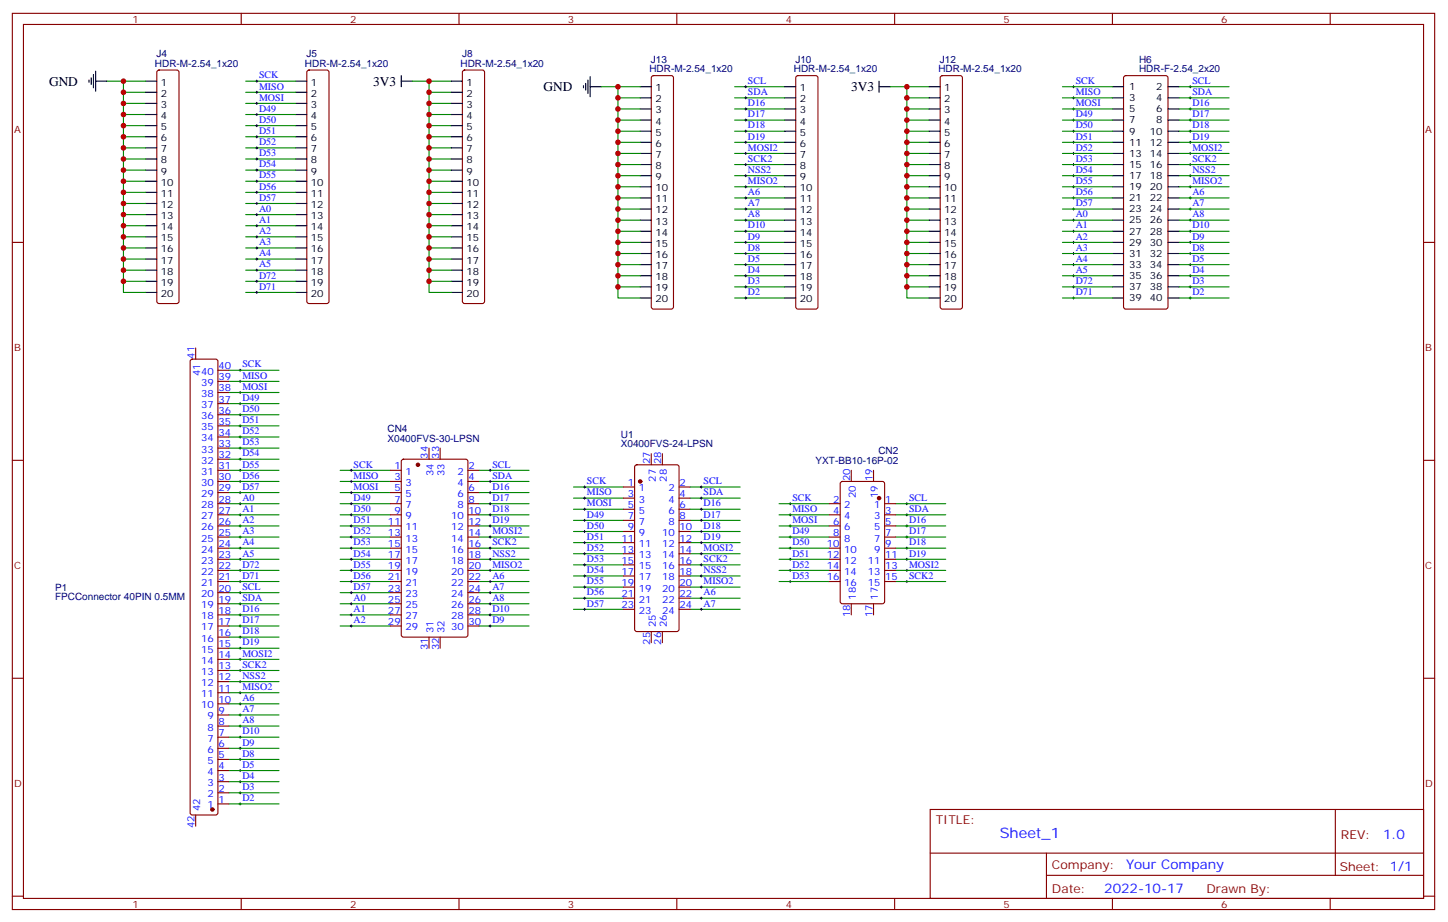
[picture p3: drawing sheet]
<svg xmlns="http://www.w3.org/2000/svg" width="460mm" height="293mm" viewBox="0 0 460 293" stroke-linecap="round" stroke-linejoin="round" font-family="sans-serif">
<g fill="none" stroke="#870000" stroke-width=".35">
<path d="M3.9 4.2h451.6v284.4h-451.6zM7.4 7.8h444.5v277.2h-444.5zM76.6 4.2v3.6M145.7 4.2v3.6M214.9 4.2v3.6M284 4.2v3.6M353.2 4.2v3.6M422.3 4.2v3.6M50 22.4l.5-.2h5.6l.5 .2 .2 .5v72.7l-.2 .5-.5 .2h-5.6l-.5-.2-.2-.5v-72.7zM97.6 22.4l.5-.2h5.7l.5 .2 .2 .5v72.7l-.3 .5-.4 .2h-5.7l-.5-.2-.2-.5v-72.7zM147 22.4l.5-.2h5.6l.5 .2 .2 .5v72.7l-.2 .5-.5 .2h-5.6l-.5-.2-.2-.5v-72.7zM207 24.2l.5-.2h5.6l.5 .2 .2 .5v72.7l-.2 .5-.5 .2h-5.6l-.5-.3-.2-.4v-72.7z"/>
<path d="M252.9 24.2l.4-.2h5.7l.5 .2 .2 .5v72.7l-.3 .5-.4 .2h-5.7l-.5-.3-.2-.4v-72.7zM298.7 24.2l.5-.2h5.6l.5 .2 .2 .5v72.7l-.2 .5-.5 .2h-5.6l-.5-.3-.2-.4v-72.7zM356.9 24.2l.5-.2h12.7l.5 .2 .2 .5v72.7l-.2 .5-.5 .2h-12.7l-.5-.3-.2-.4v-72.7zM3.9 76.9h3.5M451.9 76.9h3.6M60.6 114.2l.5-.3h7.4l.5 .3 .2 .5v143.2l-.3 .5-.4 .2h-7.4l-.5-.2-.2-.5v-143.2zM62.1 110.4v3.5M69.2 117.5h3.5M69.2 138.6h3.5M69.2 135.1h3.5M69.2 131.6h3.5M69.2 128.1h3.5"/>
<path d="M69.2 124.5h3.5M69.2 121h3.5M3.9 146h3.5M69.2 159.8h3.5M69.2 156.3h3.5M69.2 152.8h3.5M69.2 149.2h3.5M69.2 145.7h3.5M69.2 142.2h3.5M123.9 159.8h3.5M123.9 156.3h3.5M123.9 152.8h3.5"/>
<path d="M123.9 149.2h3.5M127.6 145.9l.5-.2h19.7l.7 .4 .1 55.3-.5 .7h-20l-.7-.4v-55.3zM136.2 142.2v3.5M139.7 142.2v3.5M148.6 159.8h3.5M148.6 156.3h3.5M148.6 152.8h3.5M148.6 149.2h3.5M197.9 154.5h3.6M197.9 158h3.6M201.7 147.7l.5-.2h12.7l.6 .4 .1 51.8-.5 .6-12.9 .1-.7-.5v-51.7zM206.8 143.9v3.6"/>
<path d="M210.3 143.9v3.6M215.6 154.5h3.5M215.6 158h3.5M263.2 159.8h3.5M267 153l.4-.2h12.7l.7 .4v37.7l-.4 .6-13 .1-.6-.5-.1-37.6zM270.3 149.2v3.6M277.3 149.2v3.6M280.8 159.8h3.6M451.9 146h3.6M69.2 163.3h3.5M69.2 166.9h3.5M69.2 170.4h3.5"/>
<path d="M69.2 173.9h3.5M69.2 177.4h3.5M123.9 163.3h3.5M123.9 166.9h3.5M123.9 170.4h3.5M123.9 173.9h3.5M123.9 177.4h3.5M148.6 163.3h3.5M148.6 166.9h3.5M148.6 170.4h3.5M148.6 173.9h3.5M148.6 177.4h3.5"/>
<path d="M197.9 161.6h3.6M197.9 165.1h3.6M197.9 168.6h3.6M197.9 172.2h3.6M197.9 175.7h3.6M197.9 179.2h3.6M215.6 161.6h3.5M215.6 165.1h3.5M215.6 168.6h3.5M215.6 172.2h3.5M215.6 175.7h3.5M215.6 179.2h3.5"/>
<path d="M263.2 163.3h3.5M263.2 166.9h3.5M263.2 170.4h3.5M263.2 173.9h3.5M263.2 177.4h3.5M280.8 163.3h3.6M280.8 166.9h3.6M280.8 170.4h3.6M280.8 173.9h3.6M280.8 177.4h3.6M69.2 184.5h3.5M69.2 181h3.5"/>
<path d="M69.2 198.6h3.5M69.2 195.1h3.5M69.2 191.6h3.5M69.2 188h3.5M123.9 184.5h3.5M123.9 181h3.5M123.9 198.6h3.5M123.9 195.1h3.5M123.9 191.6h3.5M123.9 188h3.5M148.6 184.5h3.5M148.6 181h3.5"/>
<path d="M148.6 198.6h3.5M148.6 195.1h3.5M148.6 191.6h3.5M148.6 188h3.5M197.9 193.3h3.6M197.9 189.8h3.6M197.9 186.3h3.6M197.9 182.7h3.6M215.6 193.3h3.5M215.6 189.8h3.5M215.6 186.3h3.5M215.6 182.7h3.5"/>
<path d="M263.2 184.5h3.5M263.2 181h3.5M270.3 191.6v3.5M277.3 191.6v3.5M280.8 184.5h3.6M280.8 181h3.6M3.9 215.2h3.5M69.2 219.8h3.5M69.2 216.3h3.5M69.2 212.7h3.5M69.2 209.2h3.5M69.2 205.7h3.5"/>
<path d="M69.2 202.1h3.5M136.2 202.1v3.6M139.7 202.1v3.6M206.8 200.4v3.5M210.3 200.4v3.5M451.9 215.2h3.6M69.2 237.4h3.5M69.2 233.9h3.5M69.2 230.4h3.5M69.2 226.8h3.5M69.2 223.3h3.5M62.1 258.6v3.5"/>
<path d="M69.2 255.1h3.5M69.2 251.5h3.5M69.2 248h3.5M69.2 244.5h3.5M69.2 240.9h3.5M295.3 256.8h156.6v28.2h-156.6zM423.9 256.8v20.9M295.3 270.7h156.5M332.2 277.7h119.6M332.2 270.7v14.1M3.9 284.3h3.5M76.6 285v3.6"/>
<path d="M145.7 285v3.6M214.9 285v3.6M284 285v3.6M353.2 285v3.6M422.3 285v3.6M451.9 284.3h3.6"/>
</g>
<g fill="none" stroke="#008700" stroke-width=".35">
<path d="M33.9 25.8h12.3M39.2 25.8v17.6h7M39.2 29.3h7M39.2 32.8h7M39.2 36.3h7M39.2 39.9h7M78 25.8h15.9M78 29.3h15.9M78 32.8h15.9M78 36.3h15.9M78 39.9h15.9M130.9 25.8h12.4"/>
<path d="M136.2 25.8v17.6h7.1M136.2 29.3h7.1M136.2 32.8h7.1M136.2 36.3h7.1M136.2 39.9h7.1M190.9 27.5h12.3M196.2 27.5v17.7h7M196.2 34.6h7M196.2 38.1h7M196.2 31h7M233.2 34.6h15.9M233.2 38.1h15.9"/>
<path d="M233.2 31h15.9M233.2 27.5h15.9M282.6 27.5h12.4M287.9 27.5v17.7h7.1M287.9 34.6h7.1M287.9 38.1h7.1M287.9 31h7.1M337.3 34.6h15.9M337.3 38.1h15.9M337.3 31h15.9M337.3 27.5h15.9M374.3 34.6h15.9"/>
<path d="M374.3 38.1h15.9M374.3 31h15.9M374.3 27.5h15.9M39.2 43.4v14.1h7M39.2 57.5v17.6h7M39.2 54h7M39.2 50.4h7M39.2 46.9h7M78 54h15.9M78 50.4h15.9M78 46.9h15.9M78 43.4h15.9"/>
<path d="M78 57.5h15.9M136.2 43.4v14.1h7.1M136.2 57.5v17.6h7.1M136.2 54h7.1M136.2 50.4h7.1M136.2 46.9h7.1M196.2 59.3v17.6h7M196.2 45.2v14.1h7M196.2 41.6h7M196.2 48.7h7M196.2 52.2h7M196.2 55.7h7"/>
<path d="M233.2 41.6h15.9M233.2 45.2h15.9M233.2 48.7h15.9M233.2 52.2h15.9M233.2 55.7h15.9M233.2 59.3h15.9M287.9 59.3v17.6h7.1M287.9 45.2v14.1h7.1M287.9 41.6h7.1M287.9 48.7h7.1M287.9 52.2h7.1M287.9 55.7h7.1"/>
<path d="M337.3 41.6h15.9M337.3 45.2h15.9M337.3 48.7h15.9M337.3 52.2h15.9M337.3 55.7h15.9M337.3 59.3h15.9M374.3 41.6h15.9M374.3 45.2h15.9M374.3 48.7h15.9M374.3 52.2h15.9M374.3 55.7h15.9M374.3 59.3h15.9"/>
<path d="M39.2 75.1v14.2h7M39.2 61h7M39.2 64.6h7M39.2 68.1h7M39.2 71.6h7M39.2 78.7h7M78 61h15.9M78 64.6h15.9M78 68.1h15.9M78 71.6h15.9M78 75.1h15.9M78 78.7h15.9"/>
<path d="M136.2 75.1v14.2h7.1M136.2 61h7.1M136.2 64.6h7.1M136.2 68.1h7.1M136.2 71.6h7.1M136.2 78.7h7.1M196.2 76.9v14.1h7M196.2 73.4h7M196.2 69.8h7M196.2 66.3h7M196.2 62.8h7M233.2 76.9h15.9"/>
<path d="M233.2 73.4h15.9M233.2 69.8h15.9M233.2 66.3h15.9M233.2 62.8h15.9M287.9 76.9v14.1h7.1M287.9 73.4h7.1M287.9 69.8h7.1M287.9 66.3h7.1M287.9 62.8h7.1M337.3 76.9h15.9M337.3 73.4h15.9M337.3 69.8h15.9"/>
<path d="M337.3 66.3h15.9M337.3 62.8h15.9M374.3 76.9h15.9M374.3 73.4h15.9M374.3 69.8h15.9M374.3 66.3h15.9M374.3 62.8h15.9M39.2 89.3v3.5h7M39.2 82.2h7M39.2 85.7h7M78 82.2h15.9M78 85.7h15.9"/>
<path d="M78 89.3h15.9M78 92.8h15.9M136.2 89.3v3.5h7.1M136.2 82.2h7.1M136.2 85.7h7.1M196.2 91v3.5h7M196.2 87.5h7M196.2 84h7M196.2 80.4h7M233.2 94.5h15.9M233.2 91h15.9M233.2 87.5h15.9"/>
<path d="M233.2 84h15.9M233.2 80.4h15.9M287.9 91v3.5h7.1M287.9 87.5h7.1M287.9 84h7.1M287.9 80.4h7.1M337.3 94.5h15.9M337.3 91h15.9M337.3 87.5h15.9M337.3 84h15.9M337.3 80.4h15.9M374.3 94.5h15.9"/>
<path d="M374.3 91h15.9M374.3 87.5h15.9M374.3 84h15.9M374.3 80.4h15.9M72.7 117.5h15.9M72.7 124.5h15.9M72.7 121h15.9M72.7 138.6h15.9M72.7 135.1h15.9M72.7 131.6h15.9M72.7 128.1h15.9M72.7 159.8h15.9"/>
<path d="M72.7 149.2h15.9M72.7 145.7h15.9M72.7 142.2h15.9M72.7 156.3h15.9M72.7 152.8h15.9M108 159.8h15.9M108 149.2h15.9M108 156.3h15.9M108 152.8h15.9M152.1 159.8h15.9M152.1 149.2h15.9M152.1 156.3h15.9"/>
<path d="M152.1 152.8h15.9M182.1 154.5h15.8M182.1 158h15.8M219.1 154.5h15.9M219.1 158h15.9M247.3 159.8h15.9M284.4 159.8h15.8M72.7 166.9h15.9M72.7 170.4h15.9M72.7 173.9h15.9M72.7 177.4h15.9M72.7 163.3h15.9"/>
<path d="M108 166.9h15.9M108 170.4h15.9M108 173.9h15.9M108 177.4h15.9M108 163.3h15.9M152.1 166.9h15.9M152.1 170.4h15.9M152.1 173.9h15.9M152.1 177.4h15.9M152.1 163.3h15.9M182.1 179.2h15.8M182.1 175.7h15.8"/>
<path d="M182.1 172.2h15.8M182.1 168.6h15.8M182.1 165.1h15.8M182.1 161.6h15.8M219.1 179.2h15.9M219.1 175.7h15.9M219.1 172.2h15.9M219.1 168.6h15.9M219.1 165.1h15.9M219.1 161.6h15.9M247.3 166.9h15.9M247.3 170.4h15.9"/>
<path d="M247.3 173.9h15.9M247.3 177.4h15.9M247.3 163.3h15.9M284.4 166.9h15.8M284.4 170.4h15.8M284.4 173.9h15.8M284.4 177.4h15.8M284.4 163.3h15.8M72.7 181h15.9M72.7 184.5h15.9M72.7 195.1h15.9M72.7 198.6h15.9"/>
<path d="M72.7 191.6h15.9M72.7 188h15.9M108 181h15.9M108 184.5h15.9M108 195.1h15.9M108 198.6h15.9M108 191.6h15.9M108 188h15.9M152.1 181h15.9M152.1 184.5h15.9M152.1 195.1h15.9M152.1 198.6h15.9"/>
<path d="M152.1 191.6h15.9M152.1 188h15.9M182.1 186.3h15.8M182.1 182.7h15.8M182.1 189.8h15.8M182.1 193.3h15.8M219.1 186.3h15.9M219.1 182.7h15.9M219.1 189.8h15.9M219.1 193.3h15.9M247.3 181h15.9M247.3 184.5h15.9"/>
<path d="M284.4 181h15.8M284.4 184.5h15.8M72.7 202.1h15.9M72.7 205.7h15.9M72.7 209.2h15.9M72.7 212.7h15.9M72.7 216.3h15.9M72.7 219.8h15.9M72.7 237.4h15.9M72.7 233.9h15.9M72.7 230.4h15.9M72.7 226.8h15.9"/>
<path d="M72.7 223.3h15.9M72.7 255.1h15.9M72.7 251.5h15.9M72.7 248h15.9M72.7 244.5h15.9M72.7 240.9h15.9"/>
</g>
<g fill="none" stroke="#000" stroke-width=".35">
<path d="M28.3 25.4v.7M29 24.7v2.1M29.7 23.6v4.3M30.4 25.8h3.5M30.4 22.6v6.3M46.2 25.8h3.6M46.2 29.3h3.6M46.2 32.8h3.6M46.2 36.3h3.6M46.2 39.9h3.6M93.9 25.8h3.5M93.9 29.3h3.5"/>
<path d="M93.9 32.8h3.5M93.9 36.3h3.5M93.9 39.9h3.5M127.4 25.8h3.5M127.4 24v3.5M143.3 25.8h3.5M143.3 29.3h3.5M143.3 32.8h3.5M143.3 36.3h3.5M143.3 39.9h3.5M185.2 27.2v.7M185.9 26.5v2.1"/>
<path d="M186.7 25.4v4.2M187.4 27.5h3.5M187.4 24.3v6.4M203.2 27.5h3.6M203.2 31h3.6M203.2 34.6h3.6M203.2 38.1h3.6M249.1 27.5h3.5M249.1 31h3.5M249.1 34.6h3.5M249.1 38.1h3.5M279.1 27.5h3.5"/>
<path d="M279.1 25.8v3.5M295 27.5h3.5M295 31h3.5M295 34.6h3.5M295 38.1h3.5M353.2 27.5h3.5M353.2 31h3.5M353.2 34.6h3.5M353.2 38.1h3.5M370.8 27.5h3.5M370.8 31h3.5M370.8 34.6h3.5"/>
<path d="M370.8 38.1h3.5M46.2 43.4h3.6M46.2 46.9h3.6M46.2 50.4h3.6M46.2 54h3.6M46.2 57.5h3.6M93.9 43.4h3.5M93.9 46.9h3.5M93.9 50.4h3.5M93.9 54h3.5M93.9 57.5h3.5M143.3 43.4h3.5"/>
<path d="M143.3 46.9h3.5M143.3 50.4h3.5M143.3 54h3.5M143.3 57.5h3.5M203.2 41.6h3.6M203.2 45.2h3.6M203.2 48.7h3.6M203.2 52.2h3.6M203.2 55.7h3.6M203.2 59.3h3.6M249.1 41.6h3.5M249.1 45.2h3.5"/>
<path d="M249.1 48.7h3.5M249.1 52.2h3.5M249.1 55.7h3.5M249.1 59.3h3.5M295 41.6h3.5M295 45.2h3.5M295 48.7h3.5M295 52.2h3.5M295 55.7h3.5M295 59.3h3.5M353.2 41.6h3.5M353.2 45.2h3.5"/>
<path d="M353.2 48.7h3.5M353.2 52.2h3.5M353.2 55.7h3.5M353.2 59.3h3.5M370.8 41.6h3.5M370.8 45.2h3.5M370.8 48.7h3.5M370.8 52.2h3.5M370.8 55.7h3.5M370.8 59.3h3.5M46.2 61h3.6M46.2 64.6h3.6"/>
<path d="M46.2 68.1h3.6M46.2 71.6h3.6M46.2 75.1h3.6M46.2 78.7h3.6M93.9 61h3.5M93.9 64.6h3.5M93.9 68.1h3.5M93.9 71.6h3.5M93.9 75.1h3.5M93.9 78.7h3.5M143.3 61h3.5M143.3 64.6h3.5"/>
<path d="M143.3 68.1h3.5M143.3 71.6h3.5M143.3 75.1h3.5M143.3 78.7h3.5M203.2 62.8h3.6M203.2 66.3h3.6M203.2 69.8h3.6M203.2 73.4h3.6M203.2 76.9h3.6M249.1 62.8h3.5M249.1 66.3h3.5M249.1 69.8h3.5"/>
<path d="M249.1 73.4h3.5M249.1 76.9h3.5M295 62.8h3.5M295 66.3h3.5M295 69.8h3.5M295 73.4h3.5M295 76.9h3.5M353.2 62.8h3.5M353.2 66.3h3.5M353.2 69.8h3.5M353.2 73.4h3.5M353.2 76.9h3.5"/>
<path d="M370.8 62.8h3.5M370.8 66.3h3.5M370.8 69.8h3.5M370.8 73.4h3.5M370.8 76.9h3.5M46.2 82.2h3.6M46.2 85.7h3.6M46.2 89.3h3.6M46.2 92.8h3.6M93.9 82.2h3.5M93.9 85.7h3.5M93.9 89.3h3.5"/>
<path d="M93.9 92.8h3.5M143.3 82.2h3.5M143.3 85.7h3.5M143.3 89.3h3.5M143.3 92.8h3.5M203.2 80.4h3.6M203.2 84h3.6M203.2 87.5h3.6M203.2 91h3.6M203.2 94.5h3.6M249.1 80.4h3.5M249.1 84h3.5"/>
<path d="M249.1 87.5h3.5M249.1 91h3.5M249.1 94.5h3.5M295 80.4h3.5M295 84h3.5M295 87.5h3.5M295 91h3.5M295 94.5h3.5M353.2 80.4h3.5M353.2 84h3.5M353.2 87.5h3.5M353.2 91h3.5"/>
<path d="M353.2 94.5h3.5M370.8 80.4h3.5M370.8 84h3.5M370.8 87.5h3.5M370.8 91h3.5M370.8 94.5h3.5"/>
</g>
<g fill="none" stroke="#000" stroke-width=".32">
<path d="M81.2 36.3h.7M81.2 39.9h.7M81.2 25.8h.7M81.2 29.3h.7M81.2 32.8h.7M81.5 25.4v.7M81.5 28.9v.7M81.5 32.5v.7M81.5 36v.7M81.5 39.5v.7M236.4 38.1h.7M236.4 34.6h.7"/>
<path d="M236.4 31h.7M236.4 27.5h.7M236.7 27.2v.7M236.7 30.7v.7M236.7 34.2v.7M236.7 37.7v.8M340.5 38.1h.7M340.5 34.6h.7M340.5 31h.7M340.5 27.5h.7M340.8 27.2v.7M340.8 30.7v.7"/>
<path d="M340.8 34.2v.7M340.8 37.7v.8M377.5 38.1h.7M377.5 34.6h.7M377.5 31h.7M377.5 27.5h.7M377.9 27.2v.7M377.9 30.7v.7M377.9 34.2v.7M377.9 37.7v.8M81.2 43.4h.7M81.2 46.9h.7"/>
<path d="M81.2 50.4h.7M81.2 54h.7M81.2 57.5h.7M81.5 43v.7M81.5 46.6v.7M81.5 50.1v.7M81.5 53.6v.7M81.5 57.2v.7M236.4 59.3h.7M236.4 55.7h.7M236.4 52.2h.7M236.4 48.7h.7"/>
<path d="M236.4 45.2h.7M236.4 41.6h.7M236.7 41.3v.7M236.7 44.8v.7M236.7 48.3v.7M236.7 51.9v.7M236.7 55.4v.7M236.7 58.9v.7M340.5 59.3h.7M340.5 55.7h.7M340.5 52.2h.7M340.5 48.7h.7"/>
<path d="M340.5 45.2h.7M340.5 41.6h.7M340.8 41.3v.7M340.8 44.8v.7M340.8 48.3v.7M340.8 51.9v.7M340.8 55.4v.7M340.8 58.9v.7M377.5 59.3h.7M377.5 55.7h.7M377.5 52.2h.7M377.5 48.7h.7"/>
<path d="M377.5 45.2h.7M377.5 41.6h.7M377.9 41.3v.7M377.9 44.8v.7M377.9 48.3v.7M377.9 51.9v.7M377.9 55.4v.7M377.9 58.9v.7M81.2 61h.7M81.2 64.6h.7M81.2 68.1h.7M81.2 71.6h.7"/>
<path d="M81.2 75.1h.7M81.2 78.7h.7M81.5 60.7v.7M81.5 64.2v.7M81.5 67.7v.7M81.5 71.3v.7M81.5 74.8v.7M81.5 78.3v.7M236.4 76.9h.7M236.4 73.4h.7M236.4 69.8h.7M236.4 66.3h.7"/>
<path d="M236.4 62.8h.7M236.7 62.4v.7M236.7 66v.7M236.7 69.5v.7M236.7 73v.7M236.7 76.6v.7M340.5 76.9h.7M340.5 73.4h.7M340.5 69.8h.7M340.5 66.3h.7M340.5 62.8h.7M340.8 62.4v.7"/>
<path d="M340.8 66v.7M340.8 69.5v.7M340.8 73v.7M340.8 76.6v.7M377.5 76.9h.7M377.5 73.4h.7M377.5 69.8h.7M377.5 66.3h.7M377.5 62.8h.7M377.9 62.4v.7M377.9 66v.7M377.9 69.5v.7"/>
<path d="M377.9 73v.7M377.9 76.6v.7M81.2 82.2h.7M81.2 85.7h.7M81.2 89.3h.7M81.2 92.8h.7M81.5 81.8v.8M81.5 85.4v.7M81.5 88.9v.7M81.5 92.4v.7M236.4 94.5h.7M236.4 91h.7"/>
<path d="M236.4 87.5h.7M236.4 84h.7M236.4 80.4h.7M236.7 80.1v.7M236.7 83.6v.7M236.7 87.1v.7M236.7 90.7v.7M236.7 94.2v.7M340.5 94.5h.7M340.5 91h.7M340.5 87.5h.7M340.5 84h.7"/>
<path d="M340.5 80.4h.7M340.8 80.1v.7M340.8 83.6v.7M340.8 87.1v.7M340.8 90.7v.7M340.8 94.2v.7M377.5 94.5h.7M377.5 91h.7M377.5 87.5h.7M377.5 84h.7M377.5 80.4h.7M377.9 80.1v.7"/>
<path d="M377.9 83.6v.7M377.9 87.1v.7M377.9 90.7v.7M377.9 94.2v.7M75.9 117.5h.7M76.2 117.1v.7M75.9 124.5h.7M75.9 121h.7M75.9 138.6h.7M75.9 135.1h.7M75.9 131.6h.7M75.9 128.1h.7"/>
<path d="M76.2 120.7v.7M76.2 124.2v.7M76.2 127.7v.7M76.2 131.2v.7M76.2 134.8v.7M76.2 138.3v.7M75.9 159.8h.7M75.9 149.2h.7M75.9 145.7h.7M75.9 142.2h.7M75.9 156.3h.7M75.9 152.8h.7"/>
<path d="M76.2 141.8v.7M76.2 145.3v.7M76.2 148.9v.7M76.2 152.4v.7M76.2 155.9v.7M76.2 159.5v.7M111.2 159.8h.7M111.2 149.2h.7M111.2 156.3h.7M111.2 152.8h.7M111.5 148.9v.7M111.5 152.4v.7"/>
<path d="M111.5 155.9v.7M111.5 159.5v.7M155.3 159.8h.7M155.3 149.2h.7M155.3 156.3h.7M155.3 152.8h.7M155.6 148.9v.7M155.6 152.4v.7M155.6 155.9v.7M155.6 159.5v.7M185.2 154.5h.7M185.2 158h.7"/>
<path d="M185.6 154.2v.7M185.6 157.7v.7M222.3 154.5h.7M222.3 158h.7M222.6 154.2v.7M222.6 157.7v.7M250.5 159.8h.7M250.9 159.5v.7M287.5 159.8h.8M287.9 159.5v.7M75.9 177.4h.7M75.9 173.9h.7"/>
<path d="M75.9 170.4h.7M75.9 166.9h.7M75.9 163.3h.7M76.2 163v.7M76.2 166.5v.7M76.2 170v.7M76.2 173.6v.7M76.2 177.1v.7M111.2 177.4h.7M111.2 173.9h.7M111.2 170.4h.7M111.2 166.9h.7"/>
<path d="M111.2 163.3h.7M111.5 163v.7M111.5 166.5v.7M111.5 170v.7M111.5 173.6v.7M111.5 177.1v.7M155.3 177.4h.7M155.3 173.9h.7M155.3 170.4h.7M155.3 166.9h.7M155.3 163.3h.7M155.6 163v.7"/>
<path d="M155.6 166.5v.7M155.6 170v.7M155.6 173.6v.7M155.6 177.1v.7M185.2 161.6h.7M185.2 165.1h.7M185.2 168.6h.7M185.2 172.2h.7M185.2 175.7h.7M185.2 179.2h.7M185.6 161.2v.7M185.6 164.7v.8"/>
<path d="M185.6 168.3v.7M185.6 171.8v.7M185.6 175.3v.7M185.6 178.9v.7M222.3 161.6h.7M222.3 165.1h.7M222.3 168.6h.7M222.3 172.2h.7M222.3 175.7h.7M222.3 179.2h.7M222.6 161.2v.7M222.6 164.7v.8"/>
<path d="M222.6 168.3v.7M222.6 171.8v.7M222.6 175.3v.7M222.6 178.9v.7M250.5 177.4h.7M250.5 173.9h.7M250.5 170.4h.7M250.5 166.9h.7M250.5 163.3h.7M250.9 163v.7M250.9 166.5v.7M250.9 170v.7"/>
<path d="M250.9 173.6v.7M250.9 177.1v.7M287.5 177.4h.8M287.5 173.9h.8M287.5 170.4h.8M287.5 166.9h.8M287.5 163.3h.8M287.9 163v.7M287.9 166.5v.7M287.9 170v.7M287.9 173.6v.7M287.9 177.1v.7"/>
<path d="M75.9 184.5h.7M75.9 181h.7M75.9 198.6h.7M75.9 195.1h.7M75.9 191.6h.7M75.9 188h.7M76.2 180.6v.7M76.2 184.1v.8M76.2 187.7v.7M76.2 191.2v.7M76.2 194.7v.7M76.2 198.3v.7"/>
<path d="M111.2 184.5h.7M111.2 181h.7M111.2 198.6h.7M111.2 195.1h.7M111.2 191.6h.7M111.2 188h.7M111.5 180.6v.7M111.5 184.1v.8M111.5 187.7v.7M111.5 191.2v.7M111.5 194.7v.7M111.5 198.3v.7"/>
<path d="M155.3 184.5h.7M155.3 181h.7M155.3 198.6h.7M155.3 195.1h.7M155.3 191.6h.7M155.3 188h.7M155.6 180.6v.7M155.6 184.1v.8M155.6 187.7v.7M155.6 191.2v.7M155.6 194.7v.7M155.6 198.3v.7"/>
<path d="M185.2 189.8h.7M185.2 193.3h.7M185.2 182.7h.7M185.2 186.3h.7M185.6 182.4v.7M185.6 185.9v.7M185.6 189.4v.7M185.6 193v.7M222.3 189.8h.7M222.3 193.3h.7M222.3 182.7h.7M222.3 186.3h.7"/>
<path d="M222.6 182.4v.7M222.6 185.9v.7M222.6 189.4v.7M222.6 193v.7M250.5 184.5h.7M250.5 181h.7M250.9 180.6v.7M250.9 184.1v.8M287.5 184.5h.8M287.5 181h.8M287.9 180.6v.7M287.9 184.1v.8"/>
<path d="M75.9 219.8h.7M75.9 216.3h.7M75.9 212.7h.7M75.9 209.2h.7M75.9 205.7h.7M75.9 202.1h.7M76.2 201.8v.7M76.2 205.3v.7M76.2 208.8v.8M76.2 212.4v.7M76.2 215.9v.7M76.2 219.4v.7"/>
<path d="M75.9 237.4h.7M75.9 233.9h.7M75.9 230.4h.7M75.9 226.8h.7M75.9 223.3h.7M76.2 223v.7M76.2 226.5v.7M76.2 230v.7M76.2 233.5v.7M76.2 237.1v.7M75.9 255.1h.7M75.9 251.5h.7"/>
<path d="M75.9 248h.7M75.9 244.5h.7M75.9 240.9h.7M76.2 240.6v.7M76.2 244.1v.7M76.2 247.7v.7M76.2 251.2v.7M76.2 254.7v.7"/>
</g>
<g fill="#870000" stroke="#870000" stroke-width=".35">
<circle cx="279.1" cy="158" r=".53"/>
<circle cx="203.2" cy="152.8" r=".53"/>
<circle cx="67.4" cy="256.8" r=".53"/>
<circle cx="132.7" cy="147.5" r=".53"/>
</g>
<g fill="#c00">
<circle cx="39.2" cy="25.8" r=".88"/>
<circle cx="39.2" cy="29.3" r=".88"/>
<circle cx="39.2" cy="32.8" r=".88"/>
<circle cx="39.2" cy="36.3" r=".88"/>
<circle cx="39.2" cy="39.9" r=".88"/>
<circle cx="136.2" cy="39.9" r=".88"/>
<circle cx="136.2" cy="36.3" r=".88"/>
<circle cx="136.2" cy="32.8" r=".88"/>
<circle cx="136.2" cy="29.3" r=".88"/>
<circle cx="136.2" cy="25.8" r=".88"/>
<circle cx="39.2" cy="43.4" r=".88"/>
<circle cx="39.2" cy="54" r=".88"/>
<circle cx="39.2" cy="50.4" r=".88"/>
<circle cx="39.2" cy="46.9" r=".88"/>
<circle cx="136.2" cy="43.4" r=".88"/>
<circle cx="136.2" cy="54" r=".88"/>
<circle cx="136.2" cy="50.4" r=".88"/>
<circle cx="136.2" cy="46.9" r=".88"/>
<circle cx="39.2" cy="78.7" r=".88"/>
<circle cx="39.2" cy="82.2" r=".88"/>
<circle cx="39.2" cy="85.7" r=".88"/>
<circle cx="39.2" cy="75.1" r=".88"/>
<circle cx="39.2" cy="71.6" r=".88"/>
<circle cx="39.2" cy="68.1" r=".88"/>
<circle cx="39.2" cy="64.6" r=".88"/>
<circle cx="39.2" cy="61" r=".88"/>
<circle cx="39.2" cy="57.5" r=".88"/>
<circle cx="39.2" cy="89.3" r=".88"/>
<circle cx="136.2" cy="78.7" r=".88"/>
<circle cx="136.2" cy="82.2" r=".88"/>
<circle cx="136.2" cy="85.7" r=".88"/>
<circle cx="136.2" cy="75.1" r=".88"/>
<circle cx="136.2" cy="57.5" r=".88"/>
<circle cx="136.2" cy="61" r=".88"/>
<circle cx="136.2" cy="64.6" r=".88"/>
<circle cx="136.2" cy="68.1" r=".88"/>
<circle cx="136.2" cy="71.6" r=".88"/>
<circle cx="136.2" cy="89.3" r=".88"/>
<circle cx="196.2" cy="91" r=".88"/>
<circle cx="196.2" cy="59.3" r=".88"/>
<circle cx="196.2" cy="62.8" r=".88"/>
<circle cx="196.2" cy="66.3" r=".88"/>
<circle cx="196.2" cy="69.8" r=".88"/>
<circle cx="196.2" cy="73.4" r=".88"/>
<circle cx="196.2" cy="76.9" r=".88"/>
<circle cx="196.2" cy="87.5" r=".88"/>
<circle cx="196.2" cy="84" r=".88"/>
<circle cx="196.2" cy="80.4" r=".88"/>
<circle cx="196.2" cy="48.7" r=".88"/>
<circle cx="196.2" cy="52.2" r=".88"/>
<circle cx="196.2" cy="55.7" r=".88"/>
<circle cx="196.2" cy="45.2" r=".88"/>
<circle cx="196.2" cy="41.6" r=".88"/>
<circle cx="196.2" cy="38.1" r=".88"/>
<circle cx="196.2" cy="34.6" r=".88"/>
<circle cx="196.2" cy="31" r=".88"/>
<circle cx="196.2" cy="27.5" r=".88"/>
<circle cx="287.9" cy="91" r=".88"/>
<circle cx="287.9" cy="73.4" r=".88"/>
<circle cx="287.9" cy="69.8" r=".88"/>
<circle cx="287.9" cy="66.3" r=".88"/>
<circle cx="287.9" cy="62.8" r=".88"/>
<circle cx="287.9" cy="59.3" r=".88"/>
<circle cx="287.9" cy="76.9" r=".88"/>
<circle cx="287.9" cy="87.5" r=".88"/>
<circle cx="287.9" cy="84" r=".88"/>
<circle cx="287.9" cy="80.4" r=".88"/>
<circle cx="287.9" cy="48.7" r=".88"/>
<circle cx="287.9" cy="52.2" r=".88"/>
<circle cx="287.9" cy="55.7" r=".88"/>
<circle cx="287.9" cy="45.2" r=".88"/>
<circle cx="287.9" cy="27.5" r=".88"/>
<circle cx="287.9" cy="31" r=".88"/>
<circle cx="287.9" cy="34.6" r=".88"/>
<circle cx="287.9" cy="38.1" r=".88"/>
<circle cx="287.9" cy="41.6" r=".88"/>
</g>
<text font-size="4.6" fill="#00f" x="317.4" y="265.8">Sheet_1</text>
<g font-size="4.2">
<text x="15.6" y="27.1">GND</text>
<text x="118.5" y="27.2">3V3</text>
<text x="172.6" y="28.9">GND</text>
<text x="270.2" y="28.9">3V3</text>
</g>
<g font-size="4.2" fill="#00f">
<text x="439.1" y="266.1">1.0</text>
<text x="357.5" y="275.6">Your Company</text>
<text x="350.6" y="283.4">2022-10-17</text>
</g>
<g font-size="3.9" fill="#800">
<text x="297.1" y="261.4">TITLE:</text>
<text x="425.7" y="266.1">REV:</text>
<text x="334" y="275.6">Company:</text>
<text x="425.4" y="276.2">Sheet: 1/1</text>
<text x="334" y="283.3">Date:</text>
<text x="383" y="283.4">Drawn By:</text>
</g>
<g font-size="3.2" fill="#800">
<text x="42" y="7.2">1</text>
<text x="111.2" y="7.2">2</text>
<text x="180.3" y="7.2">3</text>
<text x="249.4" y="7.2">4</text>
<text x="318.6" y="7.2">5</text>
<text x="387.7" y="7.2">6</text>
<text x="4.4" y="42.3">A</text>
<text x="452.5" y="42.3">A</text>
<text x="4.4" y="111.5">B</text>
<text x="452.5" y="111.5">B</text>
<text x="4.4" y="180.6">C</text>
<text x="452.5" y="180.6">C</text>
<text x="4.4" y="249.8">D</text>
<text x="452.5" y="249.8">D</text>
<text x="42" y="288">1</text>
<text x="111.2" y="288">2</text>
<text x="180.3" y="288">3</text>
<text x="249.4" y="288">4</text>
<text x="318.6" y="288">5</text>
<text x="387.7" y="288">6</text>
</g>
<g font-size="3.2" fill="#000080">
<text x="49.2" y="21.2">HDR-M-2.54_1x20</text>
<text x="49.7" y="18.2">J4</text>
<text x="96.8" y="21.2">HDR-M-2.54_1x20</text>
<text x="97.3" y="18.2">J5</text>
<text x="146.2" y="21.2">HDR-M-2.54_1x20</text>
<text x="146.7" y="18.2">J8</text>
<text x="206.2" y="22.9">HDR-M-2.54_1x20</text>
<text x="206.7" y="20">J13</text>
<text x="252" y="22.9">HDR-M-2.54_1x20</text>
<text x="252.5" y="20">J10</text>
<text x="297.9" y="22.9">HDR-M-2.54_1x20</text>
<text x="298.4" y="20">J12</text>
<text x="361.6" y="22.9">HDR-F-2.54_2x20</text>
<text x="361.6" y="20">H6</text>
<text x="123" y="137.1">CN4</text>
<text x="123" y="140.3">X0400FVS-30-LPSN</text>
<text x="197.1" y="141.8">X0400FVS-24-LPSN</text>
<text x="197.1" y="138.8">U1</text>
<text x="258.9" y="147.3">YXT-BB10-16P-02</text>
<text x="278.9" y="144.1">CN2</text>
<text x="17.5" y="187.4">P1</text>
<text x="17.5" y="190.4">FPCConnector 40PIN 0.5MM</text>
</g>
<g font-size="3.2">
<text x="51.1" y="27.2">1</text>
<text x="98.7" y="27.2">1</text>
<text x="148.1" y="27.2">1</text>
<text x="208.1" y="28.9">1</text>
<text x="253.9" y="28.9">1</text>
<text x="299.8" y="28.9">1</text>
<text x="358.5" y="28.6">1</text>
<text x="367" y="28.6">2</text>
<text x="51.1" y="30.7">2</text>
<text x="51.1" y="34.2">3</text>
<text x="98.7" y="30.7">2</text>
<text x="98.7" y="34.2">3</text>
<text x="148.1" y="30.7">2</text>
<text x="148.1" y="34.2">3</text>
<text x="208.1" y="32.5">2</text>
<text x="208.1" y="36">3</text>
<text x="253.9" y="32.5">2</text>
<text x="253.9" y="36">3</text>
<text x="299.8" y="32.5">2</text>
<text x="299.8" y="36">3</text>
<text x="358.5" y="32.1">3</text>
<text x="358.5" y="35.6">5</text>
<text x="367" y="32.1">4</text>
<text x="367" y="35.6">6</text>
<text x="51.1" y="37.7">4</text>
<text x="51.1" y="41.3">5</text>
<text x="98.7" y="37.7">4</text>
<text x="98.7" y="41.3">5</text>
<text x="148.1" y="37.7">4</text>
<text x="148.1" y="41.3">5</text>
<text x="208.1" y="39.5">4</text>
<text x="253.9" y="39.5">4</text>
<text x="299.8" y="39.5">4</text>
<text x="358.5" y="39.2">7</text>
<text x="367" y="39.2">8</text>
<text x="51.1" y="44.8">6</text>
<text x="98.7" y="44.8">6</text>
<text x="148.1" y="44.8">6</text>
<text x="208.1" y="43">5</text>
<text x="208.1" y="46.6">6</text>
<text x="253.9" y="43">5</text>
<text x="253.9" y="46.6">6</text>
<text x="299.8" y="43">5</text>
<text x="299.8" y="46.6">6</text>
<text x="358.5" y="42.7">9</text>
<text x="358.5" y="46.2">11</text>
<text x="365" y="42.7">10</text>
<text x="365" y="46.2">12</text>
<text x="51.1" y="48.3">7</text>
<text x="51.1" y="51.9">8</text>
<text x="98.7" y="48.3">7</text>
<text x="98.7" y="51.9">8</text>
<text x="148.1" y="48.3">7</text>
<text x="148.1" y="51.9">8</text>
<text x="208.1" y="50.1">7</text>
<text x="208.1" y="53.6">8</text>
<text x="253.9" y="50.1">7</text>
<text x="253.9" y="53.6">8</text>
<text x="299.8" y="50.1">7</text>
<text x="299.8" y="53.6">8</text>
<text x="358.5" y="49.7">13</text>
<text x="358.5" y="53.3">15</text>
<text x="365" y="49.7">14</text>
<text x="365" y="53.3">16</text>
<text x="51.1" y="55.4">9</text>
<text x="51.1" y="58.9">10</text>
<text x="98.7" y="55.4">9</text>
<text x="98.7" y="58.9">10</text>
<text x="148.1" y="55.4">9</text>
<text x="148.1" y="58.9">10</text>
<text x="208.1" y="57.2">9</text>
<text x="253.9" y="57.2">9</text>
<text x="299.8" y="57.2">9</text>
<text x="358.5" y="56.8">17</text>
<text x="365" y="56.8">18</text>
<text x="51.1" y="62.4">11</text>
<text x="51.1" y="66">12</text>
<text x="98.7" y="62.4">11</text>
<text x="98.7" y="66">12</text>
<text x="148.1" y="62.4">11</text>
<text x="148.1" y="66">12</text>
<text x="208.1" y="60.7">10</text>
<text x="208.1" y="64.2">11</text>
<text x="253.9" y="60.7">10</text>
<text x="253.9" y="64.2">11</text>
<text x="299.8" y="60.7">10</text>
<text x="299.8" y="64.2">11</text>
<text x="358.5" y="60.3">19</text>
<text x="358.5" y="63.9">21</text>
<text x="365" y="60.3">20</text>
<text x="365" y="63.9">22</text>
<text x="51.1" y="69.5">13</text>
<text x="98.7" y="69.5">13</text>
<text x="148.1" y="69.5">13</text>
<text x="208.1" y="67.7">12</text>
<text x="208.1" y="71.3">13</text>
<text x="253.9" y="67.7">12</text>
<text x="253.9" y="71.3">13</text>
<text x="299.8" y="67.7">12</text>
<text x="299.8" y="71.3">13</text>
<text x="358.5" y="67.4">23</text>
<text x="358.5" y="70.9">25</text>
<text x="365" y="67.4">24</text>
<text x="365" y="70.9">26</text>
<text x="51.1" y="73">14</text>
<text x="51.1" y="76.6">15</text>
<text x="98.7" y="73">14</text>
<text x="98.7" y="76.6">15</text>
<text x="148.1" y="73">14</text>
<text x="148.1" y="76.6">15</text>
<text x="208.1" y="74.8">14</text>
<text x="253.9" y="74.8">14</text>
<text x="299.8" y="74.8">14</text>
<text x="358.5" y="74.4">27</text>
<text x="358.5" y="78">29</text>
<text x="365" y="74.4">28</text>
<text x="365" y="78">30</text>
<text x="51.1" y="80.1">16</text>
<text x="51.1" y="83.6">17</text>
<text x="98.7" y="80.1">16</text>
<text x="98.7" y="83.6">17</text>
<text x="148.1" y="80.1">16</text>
<text x="148.1" y="83.6">17</text>
<text x="208.1" y="78.3">15</text>
<text x="208.1" y="81.8">16</text>
<text x="253.9" y="78.3">15</text>
<text x="253.9" y="81.8">16</text>
<text x="299.8" y="78.3">15</text>
<text x="299.8" y="81.8">16</text>
<text x="358.5" y="81.5">31</text>
<text x="365" y="81.5">32</text>
<text x="51.1" y="87.1">18</text>
<text x="98.7" y="87.1">18</text>
<text x="148.1" y="87.1">18</text>
<text x="208.1" y="85.4">17</text>
<text x="208.1" y="88.9">18</text>
<text x="253.9" y="85.4">17</text>
<text x="253.9" y="88.9">18</text>
<text x="299.8" y="85.4">17</text>
<text x="299.8" y="88.9">18</text>
<text x="358.5" y="85">33</text>
<text x="358.5" y="88.5">35</text>
<text x="365" y="85">34</text>
<text x="365" y="88.5">36</text>
<text x="51.1" y="90.7">19</text>
<text x="51.1" y="94.2">20</text>
<text x="98.7" y="90.7">19</text>
<text x="98.7" y="94.2">20</text>
<text x="148.1" y="90.7">19</text>
<text x="148.1" y="94.2">20</text>
<text x="208.1" y="92.4">19</text>
<text x="208.1" y="96">20</text>
<text x="253.9" y="92.4">19</text>
<text x="253.9" y="96">20</text>
<text x="299.8" y="92.4">19</text>
<text x="299.8" y="96">20</text>
<text x="358.5" y="92.1">37</text>
<text x="358.5" y="95.6">39</text>
<text x="365" y="92.1">38</text>
<text x="365" y="95.6">40</text>
</g>
<g font-size="3.2" fill="#00f">
<text x="82.2" y="24.9">SCK</text>
<text x="82.2" y="28.4">MISO</text>
<text x="237.5" y="26.6">SCL</text>
<text x="341.5" y="26.6">SCK</text>
<text x="378.6" y="26.6">SCL</text>
<text x="82.2" y="35.5">D49</text>
<text x="82.2" y="31.9">MOSI</text>
<text x="237.5" y="30.2">SDA</text>
<text x="237.5" y="33.7">D16</text>
<text x="341.5" y="33.7">MOSI</text>
<text x="341.5" y="30.2">MISO</text>
<text x="378.6" y="33.7">D16</text>
<text x="378.6" y="30.2">SDA</text>
<text x="82.2" y="39">D50</text>
<text x="237.5" y="37.2">D17</text>
<text x="237.5" y="40.7">D18</text>
<text x="341.5" y="40.7">D50</text>
<text x="341.5" y="37.2">D49</text>
<text x="378.6" y="40.7">D18</text>
<text x="378.6" y="37.2">D17</text>
<text x="82.2" y="42.5">D51</text>
<text x="82.2" y="46">D52</text>
<text x="237.5" y="44.3">D19</text>
<text x="237.5" y="47.8">MOSI2</text>
<text x="341.5" y="47.8">D52</text>
<text x="341.5" y="44.3">D51</text>
<text x="378.6" y="47.8">MOSI2</text>
<text x="378.6" y="44.3">D19</text>
<text x="82.2" y="49.6">D53</text>
<text x="82.2" y="53.1">D54</text>
<text x="237.5" y="51.3">SCK2</text>
<text x="341.5" y="51.3">D53</text>
<text x="378.6" y="51.3">SCK2</text>
<text x="82.2" y="56.6">D55</text>
<text x="237.5" y="54.9">NSS2</text>
<text x="237.5" y="58.4">MISO2</text>
<text x="341.5" y="58.4">D55</text>
<text x="341.5" y="54.9">D54</text>
<text x="378.6" y="58.4">MISO2</text>
<text x="378.6" y="54.9">NSS2</text>
<text x="82.2" y="60.1">D56</text>
<text x="82.2" y="63.7">D57</text>
<text x="237.5" y="61.9">A6</text>
<text x="237.5" y="65.4">A7</text>
<text x="341.5" y="65.4">D57</text>
<text x="341.5" y="61.9">D56</text>
<text x="378.6" y="65.4">A7</text>
<text x="378.6" y="61.9">A6</text>
<text x="82.2" y="67.2">A0</text>
<text x="82.2" y="70.7">A1</text>
<text x="237.5" y="69">A8</text>
<text x="341.5" y="69">A0</text>
<text x="378.6" y="69">A8</text>
<text x="82.2" y="74.3">A2</text>
<text x="82.2" y="77.8">A3</text>
<text x="237.5" y="72.5">D10</text>
<text x="237.5" y="76">D9</text>
<text x="341.5" y="76">A2</text>
<text x="341.5" y="72.5">A1</text>
<text x="378.6" y="76">D9</text>
<text x="378.6" y="72.5">D10</text>
<text x="82.2" y="81.3">A4</text>
<text x="237.5" y="79.6">D8</text>
<text x="237.5" y="83.1">D5</text>
<text x="341.5" y="83.1">A4</text>
<text x="341.5" y="79.6">A3</text>
<text x="378.6" y="83.1">D5</text>
<text x="378.6" y="79.6">D8</text>
<text x="82.2" y="84.8">A5</text>
<text x="82.2" y="88.4">D72</text>
<text x="237.5" y="86.6">D4</text>
<text x="341.5" y="86.6">A5</text>
<text x="378.6" y="86.6">D4</text>
<text x="82.2" y="91.9">D71</text>
<text x="237.5" y="90.1">D3</text>
<text x="237.5" y="93.7">D2</text>
<text x="341.5" y="93.7">D71</text>
<text x="341.5" y="90.1">D72</text>
<text x="378.6" y="93.7">D2</text>
<text x="378.6" y="90.1">D3</text>
<text x="61.8" y="113.8" transform="rotate(-90 61.8 113.8)">41</text>
<text x="63.5" y="119.3" transform="rotate(-90 63.5 119.3)">41</text>
<text x="63.8" y="118.9">40</text>
<text x="69.4" y="117.1">40</text>
<text x="76.9" y="116.6">SCK</text>
<text x="63.8" y="125.9">38</text>
<text x="63.8" y="122.4">39</text>
<text x="69.4" y="124.2">38</text>
<text x="69.4" y="120.7">39</text>
<text x="76.9" y="123.6">MOSI</text>
<text x="76.9" y="120.1">MISO</text>
<text x="63.8" y="129.5">37</text>
<text x="69.4" y="131.2">36</text>
<text x="69.4" y="127.7">37</text>
<text x="76.9" y="130.7">D50</text>
<text x="76.9" y="127.2">D49</text>
<text x="63.8" y="136.5">35</text>
<text x="63.8" y="133">36</text>
<text x="69.4" y="134.8">35</text>
<text x="76.9" y="137.8">D52</text>
<text x="76.9" y="134.2">D51</text>
<text x="63.8" y="143.6">33</text>
<text x="63.8" y="140.1">34</text>
<text x="69.4" y="141.8">33</text>
<text x="69.4" y="138.3">34</text>
<text x="76.9" y="141.3">D53</text>
<text x="63.8" y="147.1">32</text>
<text x="69.4" y="148.9">31</text>
<text x="69.4" y="145.3">32</text>
<text x="76.9" y="148.3">D55</text>
<text x="76.9" y="144.8">D54</text>
<text x="112.2" y="148.3">SCK</text>
<text x="125.2" y="148.9">1</text>
<text x="135.9" y="145.5" transform="rotate(-90 135.9 145.5)">34</text>
<text x="139.4" y="145.5" transform="rotate(-90 139.4 145.5)">33</text>
<text x="148.7" y="148.9">2</text>
<text x="156.3" y="148.3">SCL</text>
<text x="206.4" y="147.3" transform="rotate(-90 206.4 147.3)">27</text>
<text x="209.9" y="147.3" transform="rotate(-90 209.9 147.3)">28</text>
<text x="63.8" y="154.2">30</text>
<text x="63.8" y="150.6">31</text>
<text x="69.4" y="155.9">29</text>
<text x="69.4" y="152.4">30</text>
<text x="76.9" y="155.4">D57</text>
<text x="76.9" y="151.9">D56</text>
<text x="112.2" y="151.9">MISO</text>
<text x="112.2" y="155.4">MOSI</text>
<text x="125.2" y="152.4">3</text>
<text x="125.2" y="155.9">5</text>
<text x="128.7" y="150.6">1</text>
<text x="128.7" y="154.2">3</text>
<text x="137.6" y="151" transform="rotate(-90 137.6 151)">34</text>
<text x="141.1" y="151" transform="rotate(-90 141.1 151)">33</text>
<text x="145.2" y="154.2">4</text>
<text x="145.2" y="150.6">2</text>
<text x="148.7" y="155.9">6</text>
<text x="148.7" y="152.4">4</text>
<text x="156.3" y="151.9">SDA</text>
<text x="156.3" y="155.4">D16</text>
<text x="186.3" y="153.6">SCK</text>
<text x="199.3" y="154.2">1</text>
<text x="202.8" y="155.9">1</text>
<text x="208.2" y="152.8" transform="rotate(-90 208.2 152.8)">27</text>
<text x="211.7" y="152.8" transform="rotate(-90 211.7 152.8)">28</text>
<text x="212.3" y="155.9">2</text>
<text x="215.8" y="154.2">2</text>
<text x="223.3" y="153.6">SCL</text>
<text x="269.9" y="152.6" transform="rotate(-90 269.9 152.6)">20</text>
<text x="277" y="152.6" transform="rotate(-90 277 152.6)">19</text>
<text x="63.8" y="161.2">28</text>
<text x="63.8" y="157.7">29</text>
<text x="69.4" y="159.5">28</text>
<text x="76.9" y="158.9">A0</text>
<text x="112.2" y="158.9">D49</text>
<text x="125.2" y="159.5">7</text>
<text x="128.7" y="157.7">5</text>
<text x="128.7" y="161.2">7</text>
<text x="145.2" y="161.2">8</text>
<text x="145.2" y="157.7">6</text>
<text x="148.7" y="159.5">8</text>
<text x="156.3" y="158.9">D17</text>
<text x="186.3" y="157.2">MISO</text>
<text x="186.3" y="160.7">MOSI</text>
<text x="199.3" y="157.7">3</text>
<text x="199.3" y="161.2">5</text>
<text x="202.8" y="159.5">3</text>
<text x="212.3" y="159.5">4</text>
<text x="215.8" y="161.2">6</text>
<text x="215.8" y="157.7">4</text>
<text x="223.3" y="157.2">SDA</text>
<text x="223.3" y="160.7">D16</text>
<text x="251.6" y="158.9">SCK</text>
<text x="264.5" y="159.5">2</text>
<text x="268" y="161.2">2</text>
<text x="271.7" y="158.1" transform="rotate(-90 271.7 158.1)">20</text>
<text x="277.5" y="161.2">1</text>
<text x="278.7" y="158.1" transform="rotate(-90 278.7 158.1)">19</text>
<text x="281" y="159.5">1</text>
<text x="288.6" y="158.9">SCL</text>
<text x="63.8" y="164.7">27</text>
<text x="69.4" y="166.5">26</text>
<text x="69.4" y="163">27</text>
<text x="76.9" y="166">A2</text>
<text x="76.9" y="162.5">A1</text>
<text x="112.2" y="162.5">D50</text>
<text x="112.2" y="166">D51</text>
<text x="123.2" y="166.5">11</text>
<text x="125.2" y="163">9</text>
<text x="128.7" y="164.7">9</text>
<text x="143.2" y="164.7">10</text>
<text x="148.7" y="166.5">12</text>
<text x="148.7" y="163">10</text>
<text x="156.3" y="162.5">D18</text>
<text x="156.3" y="166">D19</text>
<text x="186.3" y="164.2">D49</text>
<text x="186.3" y="167.7">D50</text>
<text x="199.3" y="164.7">7</text>
<text x="202.8" y="163">5</text>
<text x="202.8" y="166.5">7</text>
<text x="212.3" y="166.5">8</text>
<text x="212.3" y="163">6</text>
<text x="215.8" y="164.7">8</text>
<text x="223.3" y="164.2">D17</text>
<text x="223.3" y="167.7">D18</text>
<text x="251.6" y="166">MOSI</text>
<text x="251.6" y="162.5">MISO</text>
<text x="264.5" y="163">4</text>
<text x="264.5" y="166.5">6</text>
<text x="268" y="164.7">4</text>
<text x="277.5" y="164.7">3</text>
<text x="281" y="166.5">5</text>
<text x="281" y="163">3</text>
<text x="288.6" y="166">D16</text>
<text x="288.6" y="162.5">SDA</text>
<text x="63.8" y="171.8">25</text>
<text x="63.8" y="168.3">26</text>
<text x="69.4" y="173.6">24</text>
<text x="69.4" y="170">25</text>
<text x="76.9" y="173">A4</text>
<text x="76.9" y="169.5">A3</text>
<text x="112.2" y="169.5">D52</text>
<text x="112.2" y="173">D53</text>
<text x="123.2" y="170">13</text>
<text x="123.2" y="173.6">15</text>
<text x="128.7" y="168.3">11</text>
<text x="128.7" y="171.8">13</text>
<text x="143.2" y="171.8">14</text>
<text x="143.2" y="168.3">12</text>
<text x="148.7" y="173.6">16</text>
<text x="148.7" y="170">14</text>
<text x="156.3" y="169.5">MOSI2</text>
<text x="156.3" y="173">SCK2</text>
<text x="186.3" y="171.3">D51</text>
<text x="197.3" y="171.8">11</text>
<text x="199.3" y="168.3">9</text>
<text x="202.8" y="170">9</text>
<text x="202.8" y="173.6">11</text>
<text x="210.2" y="173.6">12</text>
<text x="210.2" y="170">10</text>
<text x="215.8" y="171.8">12</text>
<text x="215.8" y="168.3">10</text>
<text x="223.3" y="171.3">D19</text>
<text x="251.6" y="173">D50</text>
<text x="251.6" y="169.5">D49</text>
<text x="262.5" y="173.6">10</text>
<text x="264.5" y="170">8</text>
<text x="268" y="168.3">6</text>
<text x="268" y="171.8">8</text>
<text x="277.5" y="171.8">7</text>
<text x="277.5" y="168.3">5</text>
<text x="281" y="173.6">9</text>
<text x="281" y="170">7</text>
<text x="288.6" y="173">D18</text>
<text x="288.6" y="169.5">D17</text>
<text x="63.8" y="178.9">23</text>
<text x="63.8" y="175.3">24</text>
<text x="69.4" y="177.1">23</text>
<text x="76.9" y="176.6">A5</text>
<text x="112.2" y="176.6">D54</text>
<text x="123.2" y="177.1">17</text>
<text x="128.7" y="175.3">15</text>
<text x="128.7" y="178.9">17</text>
<text x="143.2" y="178.9">18</text>
<text x="143.2" y="175.3">16</text>
<text x="148.7" y="177.1">18</text>
<text x="156.3" y="176.6">NSS2</text>
<text x="186.3" y="174.8">D52</text>
<text x="186.3" y="178.3">D53</text>
<text x="197.3" y="175.3">13</text>
<text x="197.3" y="178.9">15</text>
<text x="202.8" y="177.1">13</text>
<text x="210.2" y="177.1">14</text>
<text x="215.8" y="178.9">16</text>
<text x="215.8" y="175.3">14</text>
<text x="223.3" y="174.8">MOSI2</text>
<text x="223.3" y="178.3">SCK2</text>
<text x="251.6" y="176.6">D51</text>
<text x="262.5" y="177.1">12</text>
<text x="268" y="175.3">10</text>
<text x="268" y="178.9">12</text>
<text x="275.5" y="178.9">11</text>
<text x="277.5" y="175.3">9</text>
<text x="281" y="177.1">11</text>
<text x="288.6" y="176.6">D19</text>
<text x="63.8" y="185.9">21</text>
<text x="63.8" y="182.4">22</text>
<text x="69.4" y="184.1">21</text>
<text x="69.4" y="180.6">22</text>
<text x="76.9" y="183.6">D71</text>
<text x="76.9" y="180.1">D72</text>
<text x="112.2" y="183.6">D56</text>
<text x="112.2" y="180.1">D55</text>
<text x="123.2" y="180.6">19</text>
<text x="123.2" y="184.1">21</text>
<text x="128.7" y="182.4">19</text>
<text x="128.7" y="185.9">21</text>
<text x="143.2" y="185.9">22</text>
<text x="143.2" y="182.4">20</text>
<text x="148.7" y="184.1">22</text>
<text x="148.7" y="180.6">20</text>
<text x="156.3" y="183.6">A6</text>
<text x="156.3" y="180.1">MISO2</text>
<text x="186.3" y="181.9">D54</text>
<text x="186.3" y="185.4">D55</text>
<text x="197.3" y="182.4">17</text>
<text x="197.3" y="185.9">19</text>
<text x="202.8" y="180.6">15</text>
<text x="202.8" y="184.1">17</text>
<text x="210.2" y="184.1">18</text>
<text x="210.2" y="180.6">16</text>
<text x="215.8" y="185.9">20</text>
<text x="215.8" y="182.4">18</text>
<text x="223.3" y="181.9">NSS2</text>
<text x="223.3" y="185.4">MISO2</text>
<text x="251.6" y="183.6">D53</text>
<text x="251.6" y="180.1">D52</text>
<text x="262.5" y="180.6">14</text>
<text x="262.5" y="184.1">16</text>
<text x="268" y="182.4">14</text>
<text x="268" y="185.9">16</text>
<text x="275.5" y="185.9">15</text>
<text x="275.5" y="182.4">13</text>
<text x="281" y="184.1">15</text>
<text x="281" y="180.6">13</text>
<text x="288.6" y="183.6">SCK2</text>
<text x="288.6" y="180.1">MOSI2</text>
<text x="63.8" y="189.4">20</text>
<text x="69.4" y="191.2">19</text>
<text x="69.4" y="187.7">20</text>
<text x="76.9" y="190.7">SDA</text>
<text x="76.9" y="187.1">SCL</text>
<text x="112.2" y="187.1">D57</text>
<text x="112.2" y="190.7">A0</text>
<text x="123.2" y="187.7">23</text>
<text x="123.2" y="191.2">25</text>
<text x="128.7" y="189.4">23</text>
<text x="143.2" y="189.4">24</text>
<text x="148.7" y="191.2">26</text>
<text x="148.7" y="187.7">24</text>
<text x="156.3" y="187.1">A7</text>
<text x="156.3" y="190.7">A8</text>
<text x="186.3" y="188.9">D56</text>
<text x="197.3" y="189.4">21</text>
<text x="202.8" y="187.7">19</text>
<text x="202.8" y="191.2">21</text>
<text x="210.2" y="191.2">22</text>
<text x="210.2" y="187.7">20</text>
<text x="215.8" y="189.4">22</text>
<text x="223.3" y="188.9">A6</text>
<text x="271.7" y="190.3" transform="rotate(-90 271.7 190.3)">18</text>
<text x="278.7" y="190.3" transform="rotate(-90 278.7 190.3)">17</text>
<text x="63.8" y="196.5">18</text>
<text x="63.8" y="193">19</text>
<text x="69.4" y="194.7">18</text>
<text x="76.9" y="197.7">D17</text>
<text x="76.9" y="194.2">D16</text>
<text x="112.2" y="194.2">A1</text>
<text x="112.2" y="197.7">A2</text>
<text x="123.2" y="194.7">27</text>
<text x="128.7" y="193">25</text>
<text x="128.7" y="196.5">27</text>
<text x="143.2" y="196.5">28</text>
<text x="143.2" y="193">26</text>
<text x="148.7" y="194.7">28</text>
<text x="156.3" y="194.2">D10</text>
<text x="156.3" y="197.7">D9</text>
<text x="186.3" y="192.4">D57</text>
<text x="197.3" y="193">23</text>
<text x="202.8" y="194.7">23</text>
<text x="210.2" y="194.7">24</text>
<text x="215.8" y="193">24</text>
<text x="223.3" y="192.4">A7</text>
<text x="269.9" y="195.8" transform="rotate(-90 269.9 195.8)">18</text>
<text x="277" y="195.8" transform="rotate(-90 277 195.8)">17</text>
<text x="63.8" y="203.6">16</text>
<text x="63.8" y="200">17</text>
<text x="69.4" y="201.8">16</text>
<text x="69.4" y="198.3">17</text>
<text x="76.9" y="201.3">D18</text>
<text x="123.2" y="198.3">29</text>
<text x="128.7" y="200">29</text>
<text x="137.6" y="200.8" transform="rotate(-90 137.6 200.8)">31</text>
<text x="141.1" y="200.8" transform="rotate(-90 141.1 200.8)">32</text>
<text x="143.2" y="200">30</text>
<text x="148.7" y="198.3">30</text>
<text x="208.2" y="199.1" transform="rotate(-90 208.2 199.1)">25</text>
<text x="211.7" y="199.1" transform="rotate(-90 211.7 199.1)">26</text>
<text x="63.8" y="207.1">15</text>
<text x="69.4" y="208.8">14</text>
<text x="69.4" y="205.3">15</text>
<text x="76.9" y="208.3">MOSI2</text>
<text x="76.9" y="204.8">D19</text>
<text x="135.9" y="206.4" transform="rotate(-90 135.9 206.4)">31</text>
<text x="139.4" y="206.4" transform="rotate(-90 139.4 206.4)">32</text>
<text x="206.4" y="204.6" transform="rotate(-90 206.4 204.6)">25</text>
<text x="209.9" y="204.6" transform="rotate(-90 209.9 204.6)">26</text>
<text x="63.8" y="214.1">13</text>
<text x="63.8" y="210.6">14</text>
<text x="69.4" y="215.9">12</text>
<text x="69.4" y="212.4">13</text>
<text x="76.9" y="215.4">NSS2</text>
<text x="76.9" y="211.8">SCK2</text>
<text x="63.8" y="221.2">11</text>
<text x="63.8" y="217.7">12</text>
<text x="69.4" y="219.4">11</text>
<text x="76.9" y="218.9">MISO2</text>
<text x="63.8" y="224.7">10</text>
<text x="69.4" y="226.5">9</text>
<text x="69.4" y="223">10</text>
<text x="76.9" y="226">A7</text>
<text x="76.9" y="222.4">A6</text>
<text x="65.9" y="231.8">8</text>
<text x="65.9" y="228.2">9</text>
<text x="69.4" y="233.5">7</text>
<text x="69.4" y="230">8</text>
<text x="76.9" y="233">D10</text>
<text x="76.9" y="229.5">A8</text>
<text x="65.9" y="238.8">6</text>
<text x="65.9" y="235.3">7</text>
<text x="69.4" y="237.1">6</text>
<text x="76.9" y="236.5">D9</text>
<text x="65.9" y="245.9">4</text>
<text x="65.9" y="242.4">5</text>
<text x="69.4" y="244.1">4</text>
<text x="69.4" y="240.6">5</text>
<text x="76.9" y="243.6">D5</text>
<text x="76.9" y="240.1">D8</text>
<text x="65.9" y="249.4">3</text>
<text x="69.4" y="251.2">2</text>
<text x="69.4" y="247.7">3</text>
<text x="76.9" y="250.6">D3</text>
<text x="76.9" y="247.1">D4</text>
<text x="63.5" y="257.3" transform="rotate(-90 63.5 257.3)">42</text>
<text x="65.9" y="256.5">1</text>
<text x="65.9" y="252.9">2</text>
<text x="69.4" y="254.7">1</text>
<text x="76.9" y="254.2">D2</text>
<text x="61.8" y="262.8" transform="rotate(-90 61.8 262.8)">42</text>
</g>
</svg>
